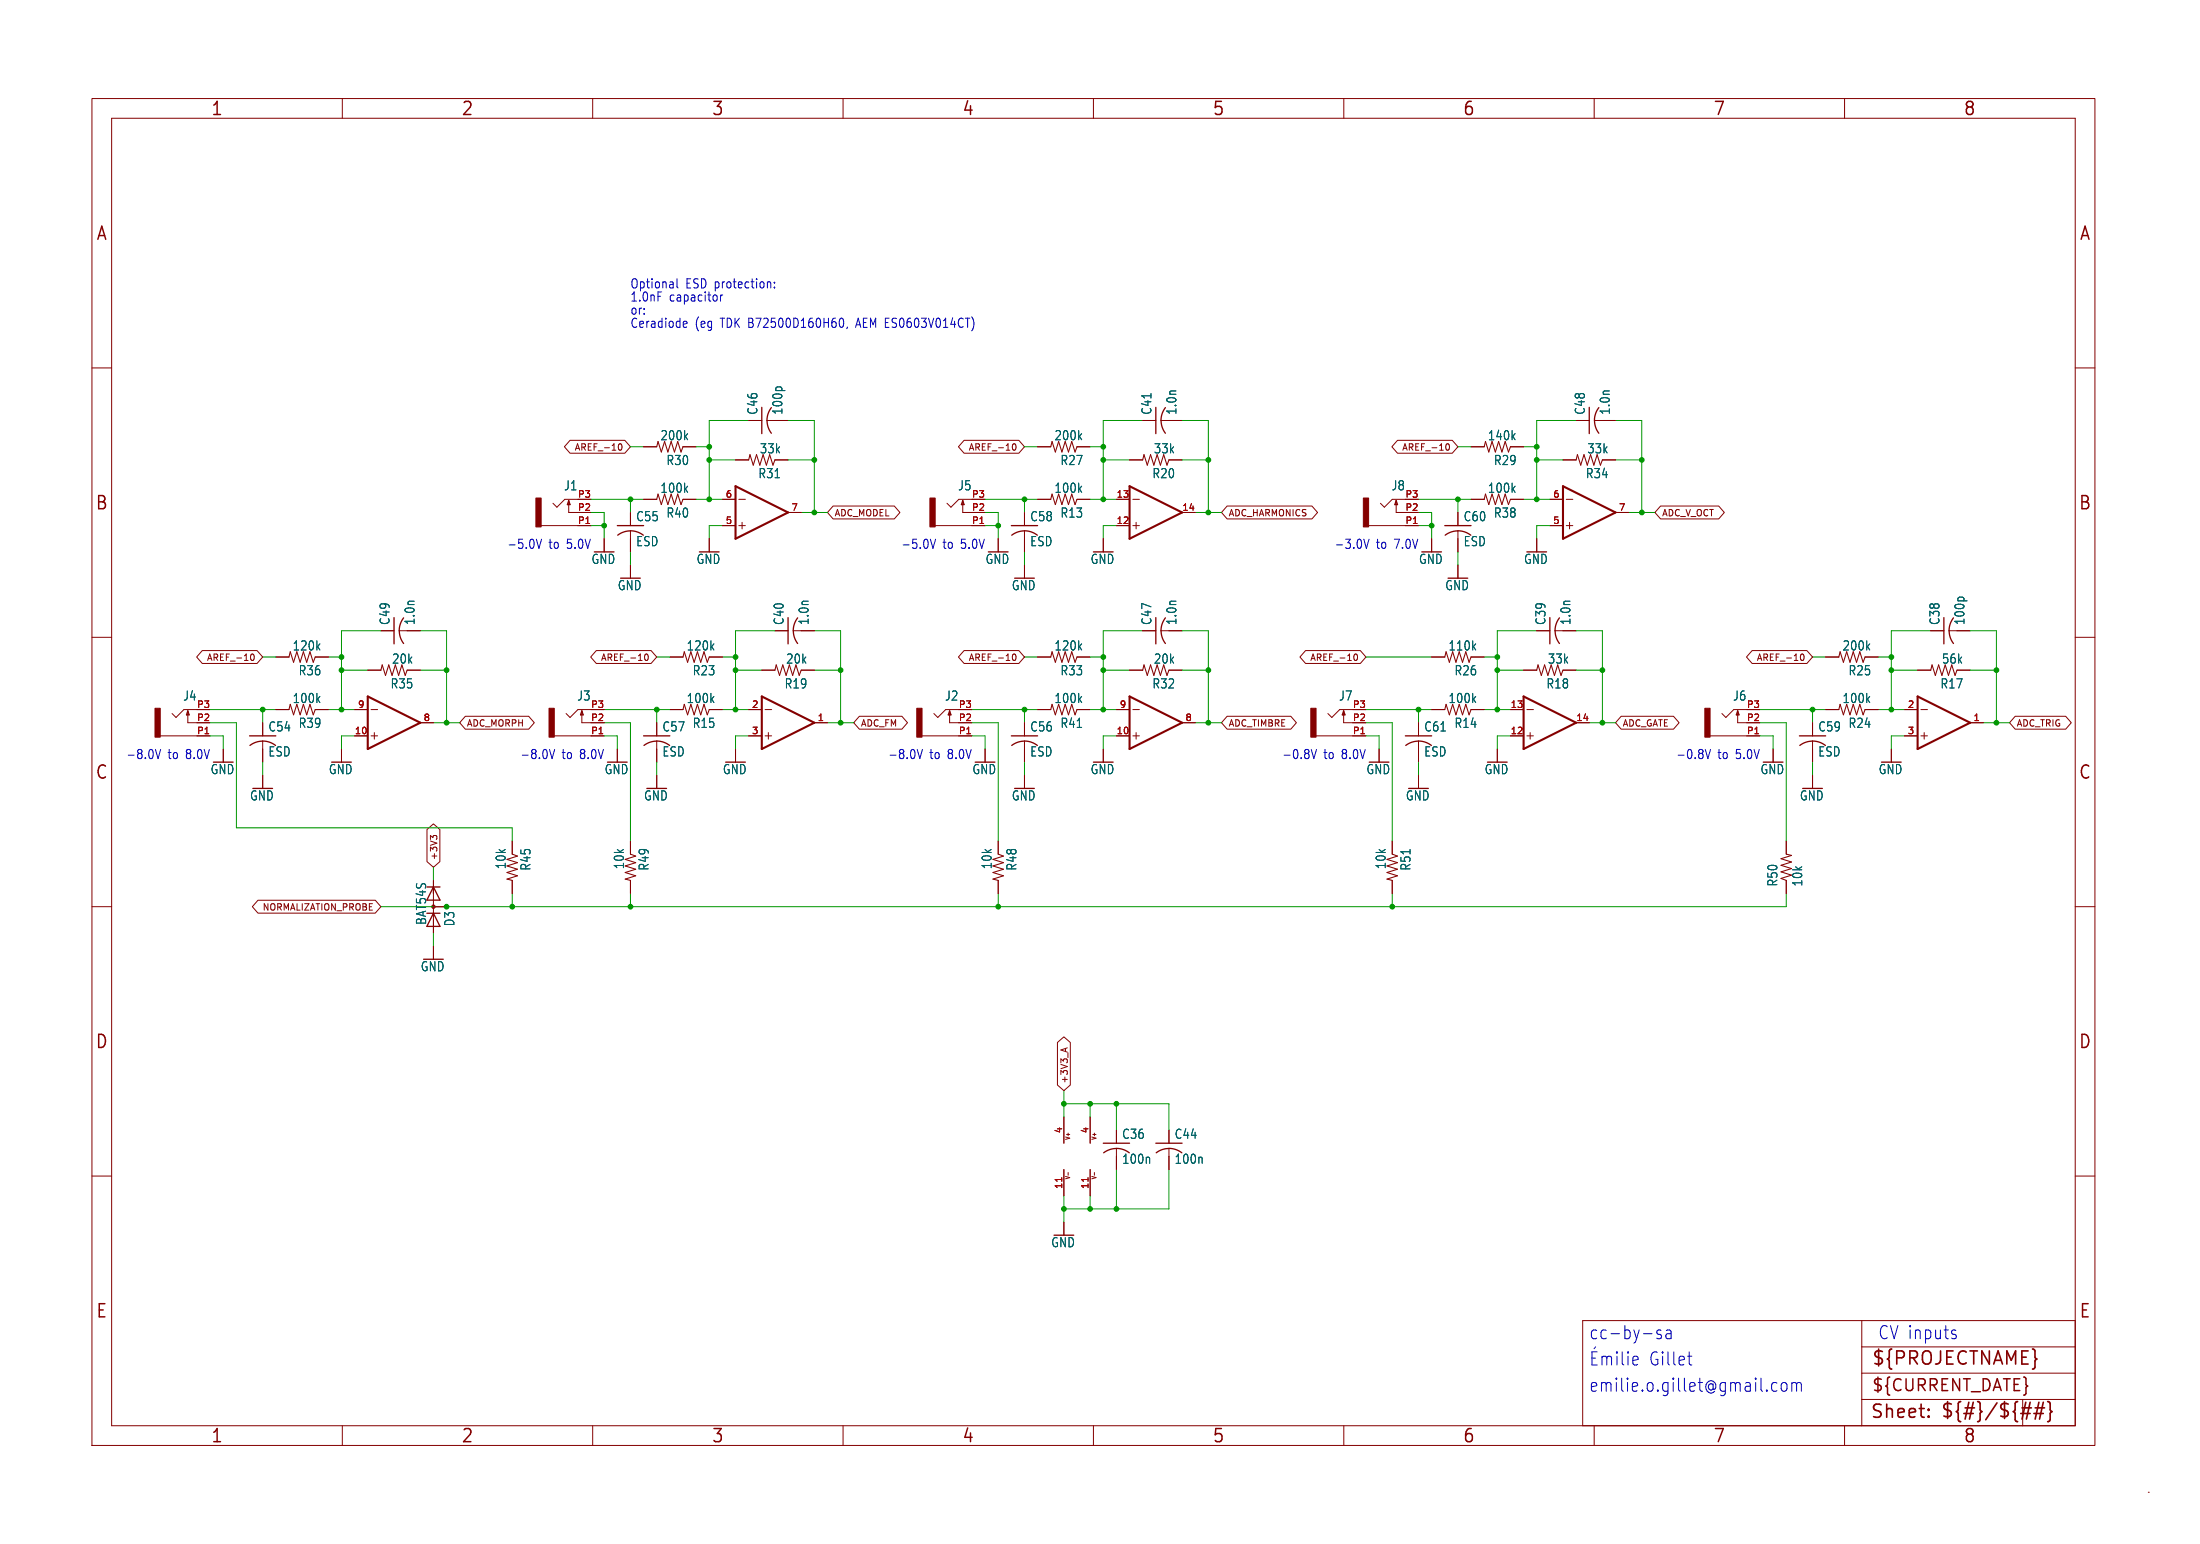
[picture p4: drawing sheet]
<svg xmlns="http://www.w3.org/2000/svg" width="425mm" height="298mm" viewBox="0 0 425 298" stroke-linecap="round" stroke-linejoin="round" font-family="sans-serif">
<g fill="none" stroke="#840000" stroke-width=".19">
<path d="M17.8 19.1h387.3v260.3h-387.3zM66.2 19.1v3.8M114.6 19.1v3.8M163 19.1v3.8M211.5 19.1v3.8M259.9 19.1v3.8M308.3 19.1v3.8M356.7 19.1v3.8M21.6 22.9h379.7v252.7h-379.7zM17.8 71.1h3.8M401.3 71.1h3.8M110 96.8v2.3h1.8"/>
<path d="M110.2 85.1h10.6l1.1 1.3-1.1 1.2h-10.6l-1.1-1.2zM111.8 96.5h-2.6l-1.5 1.5-.8-.7M119.6 86l.3-.2a.66 .66 0 0 1 .4 .6 .66 .66 0 0 1-.4 .6l-.3-.2M121.9 99.1v2.5M124.5 96.5h2.5M124.5 86.4h2.5M132.1 96.5h2.5M132.1 86.4h2.5M139.7 96.5h2.5M142.2 88.9h2.6M142.9 96.5h1.2M144.8 81.3h2.5"/>
<path d="M148.3 81.3h4.1M149.9 88.9h2.5M152.4 99.1h2.5M161.1 97.8h11.8l1.1 1.3-1.1 1.2h-11.8l-1.1-1.2zM186.2 96.8v2.3h1.8M186.4 85.1h10.6l1.1 1.3-1.1 1.2h-10.6l-1.1-1.2zM188 96.5h-2.6l-1.5 1.5-.8-.7M195.8 86l.3-.2a.66 .66 0 0 1 .4 .6 .66 .66 0 0 1-.4 .6l-.3-.2M198.1 99.1v2.5M200.7 96.5h2.5M200.7 86.4h2.5M208.3 96.5h2.5"/>
<path d="M208.3 86.4h2.5M215.9 96.5h2.5M218.4 88.9h2.6M219.1 96.5h1.2M221 81.3h2.5M224.5 81.3h4.1M226.1 88.9h2.5M228.6 99.1h2.5M237.3 97.8h16.4l1.1 1.3-1.1 1.2h-16.4l-1.1-1.2zM270 96.8v2.3h1.8M270.3 85.1h10.6l1 1.3-1 1.2h-10.6l-1.1-1.2zM271.8 96.5h-2.6l-1.5 1.5-.7-.7"/>
<path d="M279.7 86l.2-.2a.66 .66 0 0 1 .4 .6 .66 .66 0 0 1-.4 .6l-.2-.2M281.9 99.1v2.5M284.5 96.5h2.5M284.5 86.4h2.5M292.1 96.5h2.5M292.1 86.4h2.5M299.7 96.5h2.6M302.3 88.9h2.5M302.9 96.5h1.3M304.8 81.3h2.5M308.4 81.3h4M309.9 88.9h2.5"/>
<path d="M312.4 99.1h2.6M321.1 97.8h11.3l1.1 1.3-1.1 1.2h-11.3l-1.1-1.2zM104.6 101.6h9.7M116.8 104.1v2.6M121.9 102.6v4.1M121.9 109.2v2.6M137.2 104.1v2.6M139.7 101.6h2.5M142.9 101.6h1.2M143.5 101v1.2M180.8 101.6h9.7M193 104.1v2.6"/>
<path d="M198.1 102.6v4.1M198.1 109.2v2.6M213.4 104.1v2.6M215.9 101.6h2.5M219.1 101.6h1.2M219.7 101v1.2M264.7 101.6h9.6M276.9 104.1v2.6M281.9 102.6v4.1M281.9 109.2v2.6M297.2 104.1v2.6M299.7 101.6h2.6"/>
<path d="M302.9 101.6h1.3M303.5 101v1.2M17.8 123.2h3.8M36.3 137.4v2.3h1.8M38.1 137.2h-2.5l-1.6 1.5-.7-.8M39.1 125.8h10.6l1.1 1.2-1.1 1.2h-10.6l-1.1-1.2zM48.5 126.7l.2-.3a.66 .66 0 0 1 .5 .6 .66 .66 0 0 1-.5 .7l-.2-.3M50.8 139.7v2.5M53.3 137.2h2.6M53.3 127h2.6M61 137.2h2.5M61 127h2.5"/>
<path d="M68.6 137.2h2.5M71.1 129.5h2.6M71.8 137.2h1.2M73.7 121.9h2.5M77.2 121.9h4.1M78.7 129.5h2.6M81.3 139.7h2.5M90 138.5h12.2l1.1 1.2-1.1 1.2h-12.2l-1.1-1.2zM112.5 137.4v2.3h1.8M114.3 137.2h-2.5l-1.6 1.5-.7-.8M115.3 125.8h10.6l1.1 1.2-1.1 1.2h-10.6l-1.1-1.2zM124.7 126.7l.2-.3a.66 .66 0 0 1 .5 .6 .66 .66 0 0 1-.5 .7l-.2-.3"/>
<path d="M127 139.7v2.5M129.5 137.2h2.6M129.5 127h2.6M137.2 137.2h2.5M137.2 127h2.5M144.8 137.2h2.5M147.3 129.5h2.6M148 137.2h1.2M149.9 121.9h2.5M153.4 121.9h4.1M154.9 129.5h2.6M157.5 139.7h2.5"/>
<path d="M166.2 138.5h8.2l1.1 1.2-1.1 1.2h-8.2l-1.1-1.2zM183.6 137.4v2.3h1.8M185.4 137.2h-2.5l-1.5 1.5-.8-.8M186.4 125.8h10.6l1.1 1.2-1.1 1.2h-10.6l-1.1-1.2zM195.8 126.7l.3-.3a.66 .66 0 0 1 .4 .6 .66 .66 0 0 1-.4 .7l-.3-.3M198.1 139.7v2.5M200.7 137.2h2.5M200.7 127h2.5M208.3 137.2h2.5M208.3 127h2.5M215.9 137.2h2.5M218.4 129.5h2.6"/>
<path d="M219.1 137.2h1.2M221 121.9h2.5M224.5 121.9h4.1M226.1 129.5h2.5M228.6 139.7h2.5M237.3 138.5h12.3l1.1 1.2-1.1 1.2h-12.3l-1.1-1.2zM252.5 125.8h10.6l1.1 1.2-1.1 1.2h-10.6l-1.1-1.2zM259.8 137.4v2.3h1.8M261.6 137.2h-2.5l-1.5 1.5-.8-.8M261.9 126.7l.2-.3a.66 .66 0 0 1 .4 .6 .66 .66 0 0 1-.4 .7l-.2-.3M274.3 139.7v2.5M276.9 137.2h2.5"/>
<path d="M276.9 127h2.5M284.5 137.2h2.5M284.5 127h2.5M292.1 137.2h2.5M294.6 129.5h2.6M295.3 137.2h1.2M297.2 121.9h2.5M300.7 121.9h4.1M302.3 129.5h2.5M304.8 139.7h2.5M313.5 138.5h10.1l1.1 1.2-1.1 1.2h-10.1l-1.1-1.2zM336 137.4v2.3h1.8"/>
<path d="M337.8 137.2h-2.5l-1.5 1.5-.8-.8M338.8 125.8h10.6l1.1 1.2-1.1 1.2h-10.6l-1.1-1.2zM348.2 126.7l.3-.3a.66 .66 0 0 1 .4 .6 .66 .66 0 0 1-.4 .7l-.3-.3M350.5 139.7v2.5M353.1 137.2h2.5M353.1 127h2.5M360.7 137.2h2.5M360.7 127h2.5M368.3 137.2h2.5M370.8 129.5h2.6M371.5 137.2h1.2M373.4 121.9h2.5"/>
<path d="M376.9 121.9h4.1M378.5 129.5h2.5M381 139.7h2.5M389.7 138.5h9.8l1.1 1.2-1.1 1.2h-9.8l-1.1-1.2zM401.3 123.2h3.8M31 142.2h9.6M43.2 144.8v2.5M50.8 143.3v4M50.8 149.9v2.5M66 144.8v2.5M68.6 142.2h2.5M71.8 142.2h1.2"/>
<path d="M72.4 141.6v1.3M107.2 142.2h9.6M119.4 144.8v2.5M127 143.3v4M127 149.9v2.5M142.2 144.8v2.5M144.8 142.2h2.5M148 142.2h1.2M148.6 141.6v1.3M178.3 142.2h9.7M190.5 144.8v2.5M198.1 143.3v4"/>
<path d="M198.1 149.9v2.5M213.4 144.8v2.5M215.9 142.2h2.5M219.1 142.2h1.2M219.7 141.6v1.3M254.5 142.2h9.7M266.7 144.8v2.5M274.3 143.3v4M274.3 149.9v2.5M289.6 144.8v2.5M292.1 142.2h2.5M295.3 142.2h1.2"/>
<path d="M295.9 141.6v1.3M330.7 142.2h9.7M342.9 144.8v2.5M350.5 143.3v4M350.5 149.9v2.5M365.8 144.8v2.5M368.3 142.2h2.5M371.5 142.2h1.2M372.1 141.6v1.3M17.8 175.3h3.8M49.9 174h22.7l1.1 1.3-1.1 1.2h-22.7l-1.1-1.2zM82.6 160.3l1.2-1 1.3 1v6.3l-1.3 1-1.2-1z"/>
<path d="M83.7 161.9l-.5-.4v.8M83.8 161.6l.2-.1 .4 .1M83.8 170.2v10.1M83.8 175.3h2.6M99.1 162.6v2.5M99.1 170.2v2.5M121.9 162.6v2.5M121.9 170.2v2.5M193 162.6v2.5M193 170.2v2.5M269.2 162.6v2.5M269.2 170.2v2.5"/>
<path d="M345.4 162.6v2.5M345.4 170.2v2.5M401.3 175.3h3.8M83.8 182.9v2.5M204.5 201.5l1.2-1.1 1.3 1.1v8.2l-1.3 1.1-1.2-1.1zM205.7 215.9v5.1M206.4 202.5l-1.2 .5M210.8 215.9v5.1M215.9 218.4v2.6M226.1 218.4v2.6M17.8 227.3h3.8M205.7 226.1v5"/>
<path d="M205.7 236.2v2.6M206.6 226.6v.6M210.8 226.1v5M211.6 226.6v.6M215.9 222v4.1M226.1 222v4.1M401.3 227.3h3.8M360 255.3v20.3M401.3 255.3h-95.2v20.3M66.2 275.6v3.8M114.6 275.6v3.8M163 275.6v3.8"/>
<path d="M211.5 275.6v3.8M259.9 275.6v3.8M308.3 275.6v3.8M356.7 275.6v3.8M360 265.4h41.3M360 260.4h41.3M360 270.5h41.3M415.5 288.4h.1"/>
</g>
<g fill="none" stroke="#840000" stroke-width=".2">
<path d="M127 96.5l.3-1 .6 2 .6-2 .7 2 .6-2 .6 2 .7-2 .6 2 .4-1M127 86.4l.3-1.1 .6 2.1 .6-2.1 .7 2.1 .6-2.1 .6 2.1 .7-2.1 .6 2.1 .4-1M144.8 88.9l.2-1 .7 2 .6-2 .6 2 .7-2 .6 2 .6-2 .7 2 .4-1M203.2 86.4l.3-1.1 .6 2.1 .6-2.1 .7 2.1 .6-2.1 .6 2.1 .7-2.1 .6 2.1 .4-1M203.2 96.5l.3-1 .6 2 .6-2 .7 2 .6-2 .6 2 .7-2 .6 2 .4-1M221 88.9l.2-1 .7 2 .6-2 .6 2 .7-2 .6 2 .6-2 .7 2 .4-1M287 96.5l.3-1 .6 2 .6-2 .7 2 .6-2 .6 2 .7-2 .6 2 .4-1M287 86.4l.3-1.1 .6 2.1 .6-2.1 .7 2.1 .6-2.1 .6 2.1 .7-2.1 .6 2.1 .4-1M304.8 88.9l.3-1 .6 2 .6-2 .7 2 .6-2 .6 2 .7-2 .6 2 .4-1M55.9 127l.2-1 .7 2 .6-2 .6 2 .7-2 .6 2 .6-2 .7 2 .4-1M55.9 137.2l.2-1.1 .7 2.1 .6-2.1 .6 2.1 .7-2.1 .6 2.1 .6-2.1 .7 2.1 .4-1M73.7 129.5l.2-1 .6 2.1 .7-2.1 .6 2.1 .7-2.1 .6 2.1 .6-2.1 .7 2.1 .3-1.1"/>
<path d="M132.1 127l.2-1 .7 2 .6-2 .6 2 .7-2 .6 2 .6-2 .7 2 .4-1M132.1 137.2l.2-1.1 .7 2.1 .6-2.1 .6 2.1 .7-2.1 .6 2.1 .6-2.1 .7 2.1 .4-1M149.9 129.5l.2-1 .6 2.1 .7-2.1 .6 2.1 .7-2.1 .6 2.1 .6-2.1 .7 2.1 .3-1.1M203.2 137.2l.3-1.1 .6 2.1 .6-2.1 .7 2.1 .6-2.1 .6 2.1 .7-2.1 .6 2.1 .4-1M203.2 127l.3-1 .6 2 .6-2 .7 2 .6-2 .6 2 .7-2 .6 2 .4-1M221 129.5l.2-1 .7 2.1 .6-2.1 .6 2.1 .7-2.1 .6 2.1 .6-2.1 .7 2.1 .4-1.1M279.4 127l.3-1 .6 2 .6-2 .7 2 .6-2 .6 2 .7-2 .6 2 .4-1M279.4 137.2l.3-1.1 .6 2.1 .6-2.1 .7 2.1 .6-2.1 .6 2.1 .7-2.1 .6 2.1 .4-1M297.2 129.5l.2-1 .7 2.1 .6-2.1 .6 2.1 .7-2.1 .6 2.1 .6-2.1 .7 2.1 .4-1.1M355.6 127l.3-1 .6 2 .6-2 .7 2 .6-2 .6 2 .7-2 .6 2 .4-1M355.6 137.2l.3-1.1 .6 2.1 .6-2.1 .7 2.1 .6-2.1 .6 2.1 .7-2.1 .6 2.1 .4-1M373.4 129.5l.2-1 .7 2.1 .6-2.1 .6 2.1 .7-2.1 .6 2.1 .6-2.1 .7 2.1 .4-1.1"/>
<path d="M99.1 165.1l1 .4-2.1 .6 2.1 .7-2.1 .6 2.1 .6-2.1 .7 2.1 .6-2.1 .6 1.1 .3M121.9 165.1l1 .4-2 .6 2 .7-2 .6 2 .6-2 .7 2 .6-2 .6 1 .3M193 165.1l1.1 .4-2.1 .6 2.1 .7-2.1 .6 2.1 .6-2.1 .7 2.1 .6-2.1 .6 1 .3M269.2 165.1l1.1 .4-2.1 .6 2.1 .7-2.1 .6 2.1 .6-2.1 .7 2.1 .6-2.1 .6 1 .3M345.4 165.1l1.1 .3-2.1 .6 2.1 .6-2.1 .7 2.1 .6-2.1 .6 2.1 .7-2.1 .6 1 .4"/>
</g>
<g fill="none" stroke="#840000" stroke-width=".25">
<path d="M147.3 78.7v5.1M149.2 78.8a4.1 4.1 0 0 0 0 4.9M223.5 78.7v5.1M225.4 78.8a4.1 4.1 0 0 0 0 4.9M307.3 78.7v5.1M309.2 78.8a4.1 4.1 0 0 0 0 4.9M110 96.8l.2 .7h-.5zM186.2 96.8l.2 .7h-.5zM270 96.8l.3 .7h-.6zM76.2 119.4v5.1M78.1 119.4a4.1 4.1 0 0 0 0 5M119.4 101.6h5.1"/>
<path d="M121.9 102.6a4.1 4.1 0 0 0-2.4 .9M121.9 102.6a4.1 4.1 0 0 1 2.5 .9M152.4 119.4v5.1M154.3 119.4a4.1 4.1 0 0 0 0 5M195.6 101.6h5.1M198.1 102.6a4.1 4.1 0 0 0-2.4 .9M198.1 102.6a4.1 4.1 0 0 1 2.5 .9M223.5 119.4v5.1M225.4 119.4a4.1 4.1 0 0 0 0 5M279.4 101.6h5.1M281.9 102.6a4.1 4.1 0 0 0-2.4 .9M281.9 102.6a4 4 0 0 1 2.5 .9"/>
<path d="M299.7 119.4v5.1M301.6 119.4a4.1 4.1 0 0 0 0 5M375.9 119.4v5.1M377.8 119.4a4.1 4.1 0 0 0-.9 2.5M36.3 137.4l.3 .8h-.5zM112.5 137.4l.3 .8h-.5zM183.6 137.4l.3 .8h-.5zM259.8 137.4l.3 .8h-.5zM336 137.4l.3 .8h-.5zM376.9 121.9a4.1 4.1 0 0 0 .9 2.5M48.3 142.2h5M48.3 144.1a4.1 4.1 0 0 1 5 0"/>
<path d="M124.5 142.2h5M124.5 144.1a4.1 4.1 0 0 1 5 0M195.6 142.2h5.1M195.7 144.1a4.1 4.1 0 0 1 4.9 0M271.8 142.2h5.1M271.9 144.1a4.1 4.1 0 0 1 4.9 0M348 142.2h5.1M348.1 144.1a4.1 4.1 0 0 1 4.9 0M82.5 171.5h2.6M82.5 176.5h2.6M83.8 171.5l1.3 2.5h-2.6zM83.8 176.5l1.3 2.6h-2.6z"/>
<path d="M213.4 221h5M215.9 222a4.1 4.1 0 0 0-2.5 .8M215.9 222a4.1 4.1 0 0 1 2.5 .8M223.5 221h5.1M226.1 222a4.1 4.1 0 0 0-2.5 .8M226.1 222a4.1 4.1 0 0 1 2.4 .8"/>
</g>
<g fill="#840000" stroke="#840000" stroke-width=".19">
<path d="M329.7 136.9h1v5.6h-1z"/>
<path d="M30 136.9h1v5.6h-1z"/>
<path d="M263.7 96.3h1v5.6h-1z"/>
<path d="M253.5 136.9h1v5.6h-1z"/>
<path d="M106.2 136.9h1v5.6h-1z"/>
<path d="M103.6 96.3h1v5.6h-1z"/>
<path d="M177.3 136.9h1v5.6h-1z"/>
<path d="M179.8 96.3h1v5.6h-1z"/>
<circle cx="83.8" cy="175.3" r=".33"/>
</g>
<path d="M142.2 94l10.2 5.1-10.2 5zM218.4 94l10.2 5.1-10.2 5zM302.3 94l10.1 5.1-10.1 5zM71.1 134.6l10.2 5.1-10.2 5.1zM147.3 134.6l10.2 5.1-10.2 5.1zM218.4 134.6l10.2 5.1-10.2 5.1zM294.6 134.6l10.2 5.1-10.2 5.1zM370.8 134.6l10.2 5.1-10.2 5.1z" fill="none" stroke="#840000" stroke-width=".41"/>
<path d="M205.3 227.6v.8M210.4 227.6v.8" fill="none" stroke="#a90000" stroke-width=".19"/>
<g fill="none" stroke="#840000" stroke-width=".32">
<path d="M373 273.7l.1 .1-.1 .2M373 273.7l-.2 .1 .2 .2M373 272.4v.2M373 273.7v.3M373 272.4l.1 .1-.1 .1M373 272.4l-.2 .1 .2 .1M390.8 273.2h1.8M391 272.1h1.8M392.6 271l-.7 3.3M393.3 273.2h1.8M393.6 272.1h1.8M394.3 271l-.7 3.3"/>
<path d="M395.1 271l-.7 3.3M396 270.9l.4 .1 .1 .3v1.2l.3 .4-.3 .3v1.2l-.1 .3-.4 .1"/>
</g>
<g fill="none" stroke="#0000c2" stroke-width=".19">
<path d="M130.9 53.9v1.5l.2 .3M139.3 57v1.2M139.4 57.2l-.1 .2M148.6 54.5l.4 .1 .1 .1v1M149.8 55.5v.2M149.8 54.6v.1M132.4 62.1l.4 .1 .1 .3-.8 .2M132.8 63.2l-.4 .1M162.5 61.6l.3-.1a1.23 1.23 0 0 1 0 1.8h-.1a1.32 1.32 0 0 1-.2-1.7zM163.9 63.2l-.2 .3M187.9 61.3a2.31 2.31 0 0 1 0 2.7M103.7 104.2l.5 1.8 .5-1.8"/>
<path d="M179.9 104.2l.5 1.8 .5-1.8M263.7 104.2l.5 1.8 .5-1.8M30.1 144.9l.5 1.7 .5-1.7M106.3 144.9l.5 1.7 .5-1.7M177.4 144.9l.5 1.7 .5-1.7M253.6 144.9l.5 1.7 .5-1.7M329.8 144.9l.5 1.7 .5-1.7M321.2 257.2l-.5-.1a.44 .44 0 0 0-.3 .4 .44 .44 0 0 0 .3 .4h.3a.44 .44 0 0 1 .3 .4 .44 .44 0 0 1-.3 .5l-.6-.2M322.2 257.2l.3-.1 .6 .1 .1 1.6M323.2 257.7l-.7 .1a.52 .52 0 0 0-.4 .5 .52 .52 0 0 0 .4 .5l.7-.2M377.7 257.9h.3a.44 .44 0 0 1 .3 .4 .44 .44 0 0 1-.3 .5h-.4M377.7 257.1l.5 .1"/>
<path d="M307.9 262.5h.7M308.9 261.3h-1v2.5h1M309.8 262.2v1.6M309.8 262.4a.53 .53 0 0 1 .8-.1l.1 .2M310.7 262.5l.3-.3 .6 .1 .1 1.5M310.7 262.5v1.3M312.7 261.3v.3M312.7 262.2v1.6M312.7 261.3l-.1 .1 .1 .2M312.7 261.3l.1 .1-.1 .2M313.7 261.3v2.2l.3 .3M314.8 261.3v.3"/>
<path d="M314.8 262.2v1.6M314.8 261.3l-.1 .1 .1 .2M314.8 261.3l.1 .1-.1 .2M315.8 263l1-.2-.1-.5-.6-.1-.3 .3 .1 1.2 .2 .1 .6-.1M326.4 262.2h.8M326.8 263.7l.4 .1M343.6 267.4l-.6-.2-.4 .5v.7l.2 .4 .2 .1 .6-.1M344.7 267.4a.56 .56 0 0 1 .9 .3v.7a.57 .57 0 0 1-.6 .6 .57 .57 0 0 1-.5-.6v-.7zM346.5 267.5a.53 .53 0 0 1 .8-.1l.1 .2M346.5 267.2v1.7M347.4 267.6l.3-.4 .6 .2 .1 1.5M347.4 267.6v1.3"/>
</g>
<g fill="none" stroke="#009600" stroke-width=".19">
<path d="M114.3 99.1h2.5v5M114.3 96.5h10.2M121.9 96.5v2.6M121.9 86.4h2.6M134.6 96.5h5.1M134.6 86.4h2.6M137.2 88.9h5M144.8 81.3h-7.6v15.2M152.4 88.9h5.1M152.4 81.3h5.1v17.8M154.9 99.1h5.1M190.5 99.1h2.5v5"/>
<path d="M190.5 96.5h10.2M198.1 96.5v2.6M198.1 86.4h2.6M210.8 96.5h5.1M210.8 86.4h2.6M213.4 88.9h5M221 81.3h-7.6v15.2M228.6 88.9h5.1M228.6 81.3h5.1v17.8M231.1 99.1h5.1M274.3 99.1h2.6v5M274.3 96.5h10.2"/>
<path d="M281.9 86.4h2.6M281.9 96.5v2.6M294.6 96.5h5.1M294.6 86.4h2.6M297.2 88.9h5.1M304.8 81.3h-7.6v15.2M312.4 88.9h5.1M312.4 81.3h5.1v17.8M315 99.1h5M114.3 101.6h2.5M121.9 106.7v2.5M139.7 101.6h-2.5v2.5"/>
<path d="M190.5 101.6h2.5M198.1 106.7v2.5M215.9 101.6h-2.5v2.5M274.3 101.6h2.6M281.9 106.7v2.5M299.7 101.6h-2.5v2.5M40.6 139.7h5.1v20.3h53.4v2.6M40.6 137.2h12.7M50.8 137.2v2.5M50.8 127h2.5M63.5 137.2h5.1M63.5 127h2.5"/>
<path d="M66 129.5h5.1M73.7 121.9h-7.7v15.3M81.3 121.9h5.1v17.8M81.3 129.5h5.1M83.8 139.7h5.1M116.8 139.7h5.1v22.9M116.8 137.2h12.7M127 127h2.5M127 137.2v2.5M139.7 137.2h5.1M139.7 127h2.5M142.2 129.5h5.1"/>
<path d="M149.9 121.9h-7.7v15.3M157.5 121.9h5.1v17.8M157.5 129.5h5.1M160 139.7h5.1M188 139.7h5v22.9M188 137.2h12.7M198.1 127h2.6M198.1 137.2v2.5M210.8 137.2h5.1M210.8 127h2.6M213.4 129.5h5M221 121.9h-7.6v15.3"/>
<path d="M228.6 121.9h5.1v17.8M228.6 129.5h5.1M231.1 139.7h5.1M264.2 139.7h5v22.9M264.2 137.2h12.7M264.2 127h12.7M274.3 137.2v2.5M287 137.2h5.1M287 127h2.6M289.6 129.5h5M297.2 121.9h-7.6v15.3M304.8 121.9h5.1v17.8"/>
<path d="M304.8 129.5h5.1M307.3 139.7h5.1M340.4 139.7h5v22.9M340.4 137.2h12.7M350.5 137.2v2.5M350.5 127h2.6M363.2 137.2h5.1M363.2 127h2.6M365.8 129.5h5M373.4 121.9h-7.6v15.3M381 121.9h5.1v17.8M381 129.5h5.1"/>
<path d="M383.5 139.7h5.1M40.6 142.2h2.6v2.6M50.8 147.3v2.6M68.6 142.2h-2.6v2.6M116.8 142.2h2.6v2.6M127 147.3v2.6M144.8 142.2h-2.6v2.6M188 142.2h2.5v2.6M198.1 147.3v2.6M215.9 142.2h-2.5v2.6M264.2 142.2h2.5v2.6M274.3 147.3v2.6"/>
<path d="M292.1 142.2h-2.5v2.6M340.4 142.2h2.5v2.6M350.5 147.3v2.6M368.3 142.2h-2.5v2.6M83.8 167.6v2.6M99.1 172.7v2.6M121.9 172.7v2.6M193 172.7v2.6M269.2 172.7v2.6M345.4 172.7v2.6h-271.7M83.8 180.3v2.6M205.7 210.8v5.1"/>
<path d="M205.7 213.4h20.4v5M210.8 213.4v2.5M215.9 213.4v5M205.7 231.1v5.1M210.8 231.1v2.6M215.9 226.1v7.6M226.1 226.1v7.6h-20.4"/>
</g>
<g fill="#009600" stroke="#009600" stroke-width=".19">
<circle cx="386.1" cy="139.7" r=".46"/>
<circle cx="365.8" cy="129.5" r=".46"/>
<circle cx="365.8" cy="127" r=".46"/>
<circle cx="365.8" cy="137.2" r=".46"/>
<circle cx="350.5" cy="137.2" r=".46"/>
<circle cx="386.1" cy="129.5" r=".46"/>
<circle cx="193" cy="101.6" r=".46"/>
<circle cx="213.4" cy="96.5" r=".46"/>
<circle cx="213.4" cy="88.9" r=".46"/>
<circle cx="213.4" cy="86.4" r=".46"/>
<circle cx="198.1" cy="96.5" r=".46"/>
<circle cx="289.6" cy="137.2" r=".46"/>
<circle cx="274.3" cy="137.2" r=".46"/>
<circle cx="297.2" cy="86.4" r=".46"/>
<circle cx="297.2" cy="96.5" r=".46"/>
<circle cx="297.2" cy="88.9" r=".46"/>
<circle cx="281.9" cy="96.5" r=".46"/>
<circle cx="309.9" cy="139.7" r=".46"/>
<circle cx="309.9" cy="129.5" r=".46"/>
<circle cx="289.6" cy="129.5" r=".46"/>
<circle cx="317.5" cy="88.9" r=".46"/>
<circle cx="317.5" cy="99.1" r=".46"/>
<circle cx="213.4" cy="129.5" r=".46"/>
<circle cx="213.4" cy="127" r=".46"/>
<circle cx="193" cy="175.3" r=".46"/>
<circle cx="198.1" cy="137.2" r=".46"/>
<circle cx="233.7" cy="139.7" r=".46"/>
<circle cx="213.4" cy="137.2" r=".46"/>
<circle cx="205.7" cy="233.7" r=".46"/>
<circle cx="215.9" cy="213.4" r=".46"/>
<circle cx="205.7" cy="213.4" r=".46"/>
<circle cx="210.8" cy="213.4" r=".46"/>
<circle cx="210.8" cy="233.7" r=".46"/>
<circle cx="215.9" cy="233.7" r=".46"/>
<circle cx="289.6" cy="127" r=".46"/>
<circle cx="276.9" cy="101.6" r=".46"/>
<circle cx="233.7" cy="129.5" r=".46"/>
<circle cx="233.7" cy="99.1" r=".46"/>
<circle cx="233.7" cy="88.9" r=".46"/>
<circle cx="142.2" cy="129.5" r=".46"/>
<circle cx="142.2" cy="127" r=".46"/>
<circle cx="269.2" cy="175.3" r=".46"/>
<circle cx="157.5" cy="99.1" r=".46"/>
<circle cx="162.6" cy="139.7" r=".46"/>
<circle cx="162.6" cy="129.5" r=".46"/>
<circle cx="142.2" cy="137.2" r=".46"/>
<circle cx="50.8" cy="137.2" r=".46"/>
<circle cx="66" cy="137.2" r=".46"/>
<circle cx="66" cy="129.5" r=".46"/>
<circle cx="86.4" cy="139.7" r=".46"/>
<circle cx="86.4" cy="129.5" r=".46"/>
<circle cx="66" cy="127" r=".46"/>
<circle cx="127" cy="137.2" r=".46"/>
<circle cx="99.1" cy="175.3" r=".46"/>
<circle cx="86.4" cy="175.3" r=".46"/>
<circle cx="121.9" cy="175.3" r=".46"/>
<circle cx="121.9" cy="96.5" r=".46"/>
<circle cx="137.2" cy="96.5" r=".46"/>
<circle cx="137.2" cy="88.9" r=".46"/>
<circle cx="137.2" cy="86.4" r=".46"/>
<circle cx="157.5" cy="88.9" r=".46"/>
<circle cx="116.8" cy="101.6" r=".46"/>
</g>
<g font-size="3.5" fill="#840000">
<text x="40.8" y="22.6">1</text>
<text x="89.2" y="22.6">2</text>
<text x="137.6" y="22.6">3</text>
<text x="186" y="22.6">4</text>
<text x="234.4" y="22.6">5</text>
<text x="282.9" y="22.6">6</text>
<text x="331.3" y="22.6">7</text>
<text x="379.7" y="22.6">8</text>
<text x="18.6" y="46.7">A</text>
<text x="402.1" y="46.7">A</text>
<text x="18.4" y="98.8">B</text>
<text x="402" y="98.8">B</text>
<text x="18.4" y="150.9">C</text>
<text x="402" y="150.9">C</text>
<text x="18.4" y="202.9">D</text>
<text x="402" y="202.9">D</text>
<text x="18.5" y="255">E</text>
<text x="402.1" y="255">E</text>
<text x="361.9" y="264.2">${PROJECTNAME}</text>
<text x="361.7" y="274.4">Sheet:</text>
<text x="375.3" y="274.3">${#}/${##}</text>
<text x="40.8" y="279.1">1</text>
<text x="89.2" y="279.1">2</text>
<text x="137.6" y="279.1">3</text>
<text x="186" y="279.1">4</text>
<text x="234.4" y="279.1">5</text>
<text x="282.9" y="279.1">6</text>
<text x="331.3" y="279.1">7</text>
<text x="379.7" y="279.1">8</text>
</g>
<g font-size="3.5" fill="#0000c2">
<text x="307.3" y="259.1">cc-by-sa</text>
<text x="363.2" y="259.1">CV inputs</text>
<text x="307.3" y="269.2">emilie.o.gillet@gmail.com</text>
<text x="318.8" y="264.2">Gillet</text>
</g>
<text font-size="3.2" fill="#840000" x="361.9" y="269.2">${CURRENT_DATE}</text>
<g font-size="2.5" fill="#0000c2">
<text x="121.9" y="58.4">1.0nF</text>
<text x="121.9" y="55.9">Optional</text>
<text x="129.4" y="58.4">capacitor</text>
<text x="132.6" y="55.9">ESD protection:</text>
<text x="121.9" y="63.5">Ceradiode</text>
<text x="121.9" y="61">or:</text>
<text x="134.4" y="63.5">(eg</text>
<text x="139.3" y="63.5">TDK B72500D160H60,</text>
<text x="165.6" y="63.5">AEM ES0603V014CT)</text>
<text x="98" y="106.3">-5.0V</text>
<text x="106" y="106.3">to 5.0V</text>
<text x="174.2" y="106.3">-5.0V</text>
<text x="182.2" y="106.3">to 5.0V</text>
<text x="258" y="106.3">-3.0V</text>
<text x="266" y="106.3">to 7.0V</text>
<text x="24.4" y="146.9">-8.0V</text>
<text x="32.4" y="146.9">to 8.0V</text>
<text x="100.6" y="146.9">-8.0V</text>
<text x="108.6" y="146.9">to 8.0V</text>
<text x="171.7" y="146.9">-8.0V</text>
<text x="179.7" y="146.9">to 8.0V</text>
<text x="247.9" y="146.9">-0.8V</text>
<text x="255.9" y="146.9">to 8.0V</text>
<text x="324.1" y="146.9">-0.8V</text>
<text x="332.1" y="146.9">to 5.0V</text>
</g>
<g font-size="2.5" fill="#006464">
<text x="146.6" y="80.2" transform="rotate(-90 146.6 80.2)">C46</text>
<text x="151.5" y="80.2" transform="rotate(-90 151.5 80.2)">100p</text>
<text x="222.8" y="80.2" transform="rotate(-90 222.8 80.2)">C41</text>
<text x="227.7" y="80.2" transform="rotate(-90 227.7 80.2)">1.0n</text>
<text x="306.7" y="80.2" transform="rotate(-90 306.7 80.2)">C48</text>
<text x="311.5" y="80.2" transform="rotate(-90 311.5 80.2)">1.0n</text>
<text x="127.7" y="85.3">200k</text>
<text x="146.9" y="87.8">33k</text>
<text x="203.9" y="85.3">200k</text>
<text x="223.1" y="87.8">33k</text>
<text x="287.7" y="85.3">140k</text>
<text x="306.9" y="87.8">33k</text>
<text x="109" y="95">J1</text>
<text x="127.7" y="95.4">100k</text>
<text x="128.8" y="90.1">R30</text>
<text x="146.6" y="92.6">R31</text>
<text x="185.2" y="95">J5</text>
<text x="203.9" y="95.4">100k</text>
<text x="205" y="90.1">R27</text>
<text x="222.8" y="92.6">R20</text>
<text x="269.1" y="95">J8</text>
<text x="287.7" y="95.4">100k</text>
<text x="288.9" y="90.1">R29</text>
<text x="306.6" y="92.6">R34</text>
<text x="123" y="100.9">C55</text>
<text x="128.8" y="100.2">R40</text>
<text x="199.2" y="100.9">C58</text>
<text x="205" y="100.2">R13</text>
<text x="283" y="100.9">C60</text>
<text x="288.9" y="100.2">R38</text>
<text x="123" y="105.7">ESD</text>
<text x="199.2" y="105.7">ESD</text>
<text x="283" y="105.7">ESD</text>
<text x="114.3" y="109.2">GND</text>
<text x="134.7" y="109.2">GND</text>
<text x="190.5" y="109.2">GND</text>
<text x="210.9" y="109.2">GND</text>
<text x="274.4" y="109.2">GND</text>
<text x="294.7" y="109.2">GND</text>
<text x="119.4" y="114.3">GND</text>
<text x="195.6" y="114.3">GND</text>
<text x="279.4" y="114.3">GND</text>
<text x="56.6" y="125.9">120k</text>
<text x="75.5" y="120.9" transform="rotate(-90 75.5 120.9)">C49</text>
<text x="80.3" y="120.9" transform="rotate(-90 80.3 120.9)">1.0n</text>
<text x="132.8" y="125.9">120k</text>
<text x="151.7" y="120.9" transform="rotate(-90 151.7 120.9)">C40</text>
<text x="156.5" y="120.9" transform="rotate(-90 156.5 120.9)">1.0n</text>
<text x="203.9" y="125.9">120k</text>
<text x="222.8" y="120.9" transform="rotate(-90 222.8 120.9)">C47</text>
<text x="227.7" y="120.9" transform="rotate(-90 227.7 120.9)">1.0n</text>
<text x="280.1" y="125.9">110k</text>
<text x="299" y="120.9" transform="rotate(-90 299 120.9)">C39</text>
<text x="303.9" y="120.9" transform="rotate(-90 303.9 120.9)">1.0n</text>
<text x="356.3" y="125.9">200k</text>
<text x="375.2" y="120.9" transform="rotate(-90 375.2 120.9)">C38</text>
<text x="380.1" y="120.9" transform="rotate(-90 380.1 120.9)">100p</text>
<text x="57.7" y="130.7">R36</text>
<text x="75.8" y="128.4">20k</text>
<text x="133.9" y="130.7">R23</text>
<text x="152" y="128.4">20k</text>
<text x="205" y="130.7">R33</text>
<text x="223.1" y="128.4">20k</text>
<text x="281.2" y="130.7">R26</text>
<text x="299.3" y="128.4">33k</text>
<text x="357.4" y="130.7">R25</text>
<text x="375.5" y="128.4">56k</text>
<text x="35.4" y="135.6">J4</text>
<text x="56.6" y="136.1">100k</text>
<text x="75.5" y="133.2">R35</text>
<text x="111.6" y="135.6">J3</text>
<text x="132.8" y="136.1">100k</text>
<text x="151.7" y="133.2">R19</text>
<text x="182.7" y="135.6">J2</text>
<text x="203.9" y="136.1">100k</text>
<text x="222.8" y="133.2">R32</text>
<text x="258.9" y="135.6">J7</text>
<text x="280.1" y="136.1">100k</text>
<text x="299" y="133.2">R18</text>
<text x="335.1" y="135.6">J6</text>
<text x="356.3" y="136.1">100k</text>
<text x="375.2" y="133.2">R17</text>
<text x="51.9" y="141.6">C54</text>
<text x="57.7" y="140.9">R39</text>
<text x="128.1" y="141.6">C57</text>
<text x="133.9" y="140.9">R15</text>
<text x="199.2" y="141.6">C56</text>
<text x="205" y="140.9">R41</text>
<text x="275.4" y="141.6">C61</text>
<text x="281.2" y="140.9">R14</text>
<text x="351.6" y="141.6">C59</text>
<text x="357.4" y="140.9">R24</text>
<text x="40.7" y="149.8">GND</text>
<text x="51.9" y="146.4">ESD</text>
<text x="63.5" y="149.8">GND</text>
<text x="116.9" y="149.8">GND</text>
<text x="128.1" y="146.4">ESD</text>
<text x="139.7" y="149.8">GND</text>
<text x="188" y="149.8">GND</text>
<text x="199.2" y="146.4">ESD</text>
<text x="210.9" y="149.8">GND</text>
<text x="264.2" y="149.8">GND</text>
<text x="275.4" y="146.4">ESD</text>
<text x="287.1" y="149.8">GND</text>
<text x="340.4" y="149.8">GND</text>
<text x="351.6" y="146.4">ESD</text>
<text x="363.3" y="149.8">GND</text>
<text x="48.3" y="154.9">GND</text>
<text x="124.5" y="154.9">GND</text>
<text x="195.6" y="154.9">GND</text>
<text x="271.8" y="154.9">GND</text>
<text x="348" y="154.9">GND</text>
<text x="98" y="168.1" transform="rotate(-90 98 168.1)">10k</text>
<text x="102.8" y="168.3" transform="rotate(-90 102.8 168.3)">R45</text>
<text x="120.8" y="168.1" transform="rotate(-90 120.8 168.1)">10k</text>
<text x="125.6" y="168.3" transform="rotate(-90 125.6 168.3)">R49</text>
<text x="191.9" y="168.1" transform="rotate(-90 191.9 168.1)">10k</text>
<text x="196.7" y="168.3" transform="rotate(-90 196.7 168.3)">R48</text>
<text x="268.1" y="168.1" transform="rotate(-90 268.1 168.1)">10k</text>
<text x="272.9" y="168.3" transform="rotate(-90 272.9 168.3)">R51</text>
<text x="343.9" y="171.4" transform="rotate(-90 343.9 171.4)">R50</text>
<text x="348.7" y="171.4" transform="rotate(-90 348.7 171.4)">10k</text>
<text x="82.6" y="178.8" transform="rotate(-90 82.6 178.8)">BAT54S</text>
<text x="88" y="179.1" transform="rotate(-90 88 179.1)">D3</text>
<text x="81.3" y="187.9">GND</text>
<text x="217" y="220.3">C36</text>
<text x="227.1" y="220.3">C44</text>
<text x="217" y="225.1">100n</text>
<text x="227.1" y="225.1">100n</text>
<text x="203.2" y="241.3">GND</text>
</g>
<g font-size="1.8" fill="#a90000">
<text x="111.7" y="101.3">P1</text>
<text x="111.7" y="98.8">P2</text>
<text x="111.7" y="96.3">P3</text>
<text x="140.3" y="101.3">5</text>
<text x="140.3" y="96.3">6</text>
<text x="153" y="98.8">7</text>
<text x="187.9" y="101.3">P1</text>
<text x="187.9" y="98.8">P2</text>
<text x="187.9" y="96.3">P3</text>
<text x="215.9" y="101.3">12</text>
<text x="215.9" y="96.3">13</text>
<text x="228.6" y="98.8">14</text>
<text x="271.7" y="101.3">P1</text>
<text x="271.7" y="98.8">P2</text>
<text x="271.7" y="96.3">P3</text>
<text x="300.3" y="101.3">5</text>
<text x="300.3" y="96.3">6</text>
<text x="313" y="98.8">7</text>
<text x="38.1" y="136.9">P3</text>
<text x="69.2" y="136.9">9</text>
<text x="114.3" y="136.9">P3</text>
<text x="145.4" y="136.9">2</text>
<text x="185.4" y="136.9">P3</text>
<text x="216.5" y="136.9">9</text>
<text x="261.6" y="136.9">P3</text>
<text x="292.1" y="136.9">13</text>
<text x="337.8" y="136.9">P3</text>
<text x="368.9" y="136.9">2</text>
<text x="38.1" y="142">P1</text>
<text x="38.1" y="139.4">P2</text>
<text x="68.6" y="142">10</text>
<text x="81.9" y="139.4">8</text>
<text x="114.3" y="142">P1</text>
<text x="114.3" y="139.4">P2</text>
<text x="145.4" y="142">3</text>
<text x="158.1" y="139.4">1</text>
<text x="185.4" y="142">P1</text>
<text x="185.4" y="139.4">P2</text>
<text x="215.9" y="142">10</text>
<text x="229.2" y="139.4">8</text>
<text x="261.6" y="142">P1</text>
<text x="261.6" y="139.4">P2</text>
<text x="292.1" y="142">12</text>
<text x="304.8" y="139.4">14</text>
<text x="337.8" y="142">P1</text>
<text x="337.8" y="139.4">P2</text>
<text x="368.9" y="142">3</text>
<text x="381.6" y="139.4">1</text>
<text x="205.5" y="219.1" transform="rotate(-90 205.5 219.1)">4</text>
<text x="210.6" y="219.1" transform="rotate(-90 210.6 219.1)">4</text>
<text x="205.5" y="229.9" transform="rotate(-90 205.5 229.9)">11</text>
<text x="210.6" y="229.9" transform="rotate(-90 210.6 229.9)">11</text>
</g>
<g font-size="1.7" fill="#840000">
<text x="111" y="87.3">AREF_-10</text>
<text x="187.2" y="87.3">AREF_-10</text>
<text x="271" y="87.3">AREF_-10</text>
<text x="161.4" y="100">ADC_MODEL</text>
<text x="237.6" y="100">ADC_HARMONICS</text>
<text x="321.4" y="100">ADC_V_OCT</text>
<text x="39.9" y="127.9">AREF_-10</text>
<text x="116.1" y="127.9">AREF_-10</text>
<text x="187.2" y="127.9">AREF_-10</text>
<text x="253.3" y="127.9">AREF_-10</text>
<text x="339.6" y="127.9">AREF_-10</text>
<text x="90.3" y="140.6">ADC_MORPH</text>
<text x="166.5" y="140.6">ADC_FM</text>
<text x="237.6" y="140.6">ADC_TIMBRE</text>
<text x="313.8" y="140.6">ADC_GATE</text>
<text x="390" y="140.6">ADC_TRIG</text>
<text x="84.7" y="166.2" transform="rotate(-90 84.7 166.2)">+3V3</text>
<text x="50.7" y="176.2">NORMALIZATION_PROBE</text>
<text x="206.6" y="209.4" transform="rotate(-90 206.6 209.4)">+3V3_A</text>
</g>
<g font-size="1.1" fill="#840000">
<text x="207.1" y="220.4" transform="rotate(-90 207.1 220.4)">V+</text>
<text x="212.2" y="220.4" transform="rotate(-90 212.2 220.4)">V+</text>
<text x="207.1" y="228" transform="rotate(-90 207.1 228)">V-</text>
<text x="212.2" y="228" transform="rotate(-90 212.2 228)">V-</text>
</g>
</svg>
